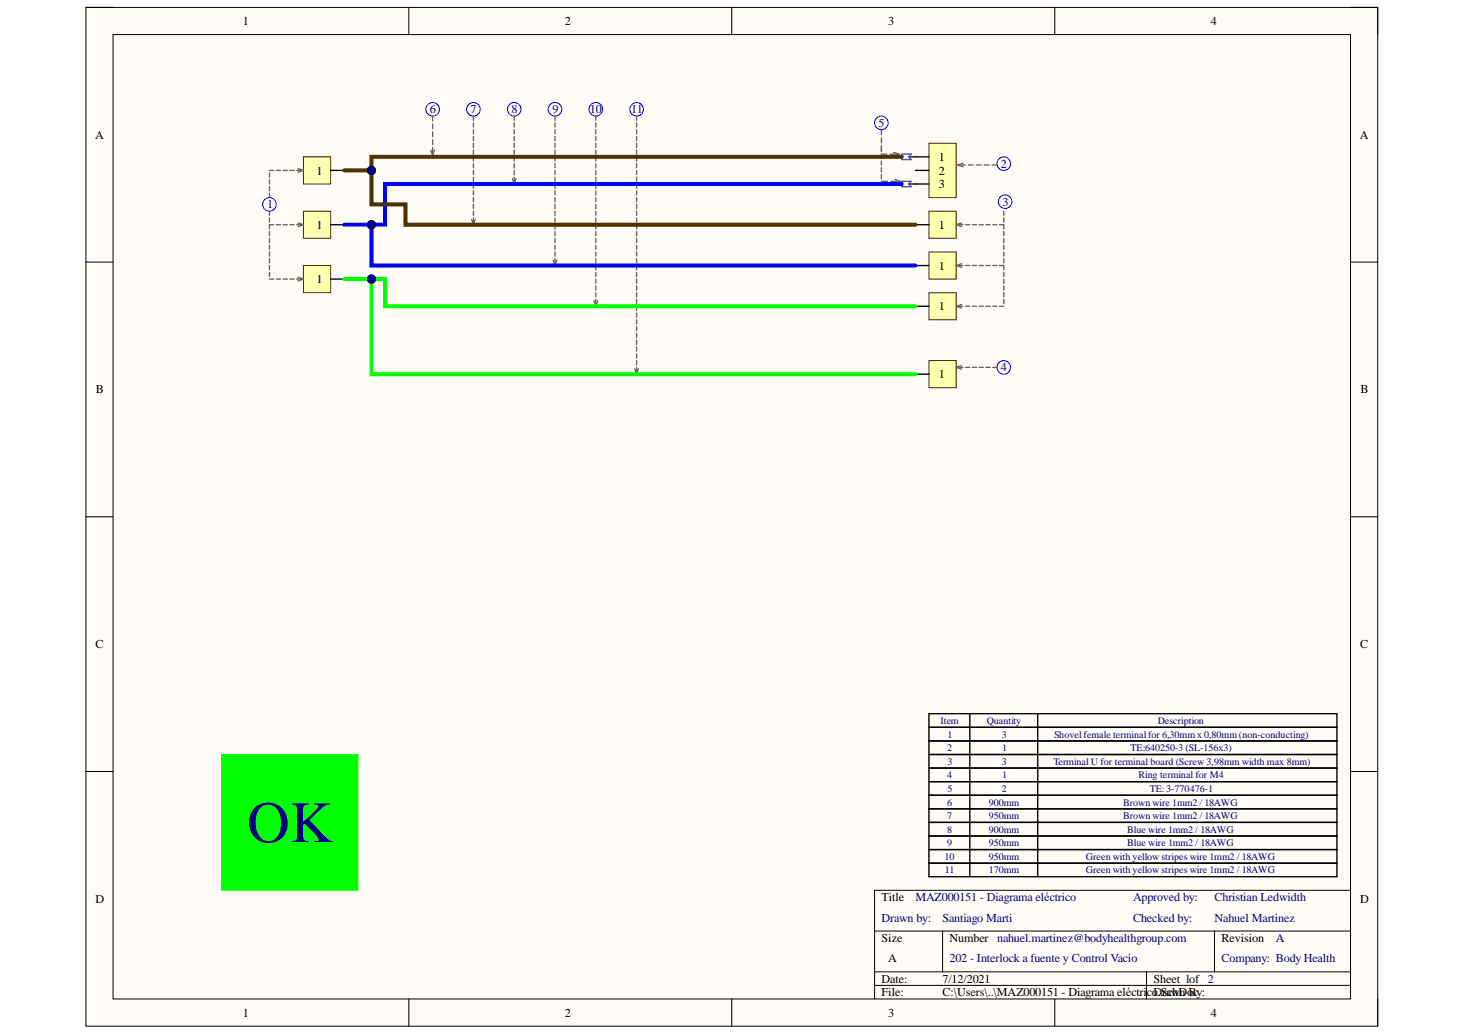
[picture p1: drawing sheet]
<svg xmlns="http://www.w3.org/2000/svg" width="297mm" height="210mm" viewBox="0 0 297 210" stroke-linecap="round" stroke-linejoin="round" font-family="sans-serif">
<path d="M17.4 1.5h261.9v206.6h-261.9z" fill-rule="evenodd" fill="#fffcf8"/>
<path d="M17.4 1.5h261.9v206.6h-261.9z" fill="none" stroke="#000" stroke-width=".2"/>
<path d="M22.9 7h250.9v195.6h-250.9z" fill-rule="evenodd" fill="#fffcf8"/>
<g fill="none" stroke="#000" stroke-width=".2">
<path d="M17.4 1.5h5.5M22.9 7h250.9v195.6h-250.9zM82.9 1.5v5.5M148.4 1.5v5.5M213.9 1.5v5.5M273.8 1.5h5.5v5.5M17.4 53.2h5.5M273.8 53.2h5.5M17.4 104.8h5.5M273.8 104.8h5.5M17.4 156.5h5.5M273.8 156.5h5.5"/>
<path d="M177.3 188.8h96.5M177.3 197.1h96.5M177.3 199.8h96.5M191.1 188.8v8.3M232.5 197.1v5.5M246.3 188.8v8.3M273.8 180.6h-96.5v22M82.9 202.6v5.5M148.4 202.6v5.5M213.9 202.6v5.5M279.3 202.6v5.5"/>
</g>
<g fill="none" stroke="#000" stroke-width=".27">
<path d="M188.4 144.7h82.7v8.3h-82.7zM188.4 147.5h82.7M188.4 155.8h82.7v5.5h-82.7zM188.4 150.3h82.7M188.4 158.5h82.7M196.6 144.7v8.3M196.6 155.8v5.5M210.4 144.7v8.3M210.4 155.8v5.5M188.4 164h82.7v2.8h-82.7zM188.4 169.5h82.7v5.6h-82.7zM188.4 172.3h82.7"/>
<path d="M196.6 164v2.8M196.6 169.5v5.6M210.4 164v2.8M210.4 169.5v5.6"/>
</g>
<path d="M61.5 31.8h5.5v5.5h-5.5z" fill-rule="evenodd" fill="#ffffb0"/>
<path d="M61.5 31.8h5.5v5.5h-5.5z" fill="none" stroke="#800000" stroke-width=".2"/>
<path d="M67 34.6h2.8" fill="none" stroke="#000" stroke-width=".27"/>
<path d="M61.5 42.8h5.5v5.5h-5.5z" fill-rule="evenodd" fill="#ffffb0"/>
<path d="M61.5 42.8h5.5v5.5h-5.5z" fill="none" stroke="#800000" stroke-width=".2"/>
<path d="M67 45.6h2.8" fill="none" stroke="#000" stroke-width=".27"/>
<path d="M61.5 53.8h5.5v5.6h-5.5z" fill-rule="evenodd" fill="#ffffb0"/>
<path d="M61.5 53.8h5.5v5.6h-5.5z" fill="none" stroke="#800000" stroke-width=".2"/>
<path d="M67 56.6h2.8" fill="none" stroke="#000" stroke-width=".27"/>
<path d="M188.4 29.1h5.5v11h-5.5z" fill-rule="evenodd" fill="#ffffb0"/>
<path d="M188.4 29.1h5.5v11h-5.5z" fill="none" stroke="#800000" stroke-width=".2"/>
<path d="M184.2 31.8h4.2M184.2 37.3h4.2M185.6 34.6h2.8" fill="none" stroke="#000" stroke-width=".27"/>
<circle cx="178.7" cy="24.9" r="1.38" fill="none" stroke="#00f" stroke-width=".2"/>
<path d="M182.8 31.3h2l-.6 .5 .6 .6h-2zM182.8 36.8h2l-.6 .5 .6 .6h-2z" fill="none" stroke="#009cca" stroke-width=".27"/>
<path d="M188.4 73.1h5.5v5.5h-5.5z" fill-rule="evenodd" fill="#ffffb0"/>
<path d="M188.4 73.1h5.5v5.5h-5.5z" fill="none" stroke="#800000" stroke-width=".2"/>
<path d="M185.6 75.9h2.8" fill="none" stroke="#000" stroke-width=".27"/>
<g fill="none" stroke="#00f" stroke-width=".2">
<circle cx="87.7" cy="22.2" r="1.38"/>
<circle cx="96" cy="22.2" r="1.38"/>
<circle cx="104.3" cy="22.2" r="1.38"/>
<circle cx="203.5" cy="33.2" r="1.38"/>
<circle cx="54.6" cy="41.4" r="1.38"/>
<circle cx="203.8" cy="40.9" r="1.38"/>
<circle cx="203.5" cy="74.5" r="1.38"/>
</g>
<g fill="none" stroke="#646464" stroke-width=".27">
<path d="M54.6 35.1v.8M54.6 36.5v.8M54.6 37.8v.9M54.6 39.2v.9M54.6 34.6h.9M56 34.6h.9M57.4 34.6h.9M58.8 34.6h.8M60.1 34.6h.9M60.4 34.2l1.1 .4-1.1 .3M178.7 26.3v1M178.7 28v1"/>
<path d="M178.7 29.6v1M178.7 31.3h1.1M180.5 31.3h1.1M181.2 30.9l1.1 .4-1.1 .3M194.8 33.5h.9M195.2 33.1l-1.1 .4 1.1 .3M196.3 33.5h1M197.9 33.5h1M199.5 33.5h1M201.1 33.5h1M54.6 45.6v.8M54.6 47v.8"/>
<path d="M54.6 48.3v.9M54.6 49.7v.9M54.6 51.1v.8M54.6 52.5v.8M54.6 53.8v.9M54.6 55.2v.9M54.6 56.6h.9M56 56.6h.9M57.4 56.6h.9M58.8 56.6h.8M60.1 45.6h.9M60.1 56.6h.9"/>
<path d="M60.4 45.2l1.1 .4-1.1 .3M60.4 56.2l1.1 .4-1.1 .4M194.4 74.5h.8M195 74.1l-1.1 .4 1.1 .4M195.8 74.5h.8M197.1 74.5h.9M198.5 74.5h.9M199.9 74.5h.9M201.3 74.5h.8"/>
</g>
<path d="M188.4 42.8h5.5v5.5h-5.5z" fill-rule="evenodd" fill="#ffffb0"/>
<path d="M188.4 42.8h5.5v5.5h-5.5z" fill="none" stroke="#800000" stroke-width=".2"/>
<path d="M185.6 45.6h2.8" fill="none" stroke="#000" stroke-width=".27"/>
<path d="M188.4 51.1h5.5v5.5h-5.5z" fill-rule="evenodd" fill="#ffffb0"/>
<path d="M188.4 51.1h5.5v5.5h-5.5z" fill="none" stroke="#800000" stroke-width=".2"/>
<path d="M185.6 53.9h2.8" fill="none" stroke="#000" stroke-width=".27"/>
<path d="M188.4 59.4h5.5v5.5h-5.5z" fill-rule="evenodd" fill="#ffffb0"/>
<path d="M188.4 59.4h5.5v5.5h-5.5z" fill="none" stroke="#800000" stroke-width=".2"/>
<g fill="none" stroke="#000" stroke-width=".27">
<path d="M185.6 62.1h2.8M188.4 153h82.7v2.8h-82.7zM196.6 153v2.8M210.4 153v2.8M188.4 161.3h82.7v2.7h-82.7zM188.4 166.8h82.7v2.7h-82.7zM188.4 175.1h82.7v2.7h-82.7zM196.6 161.3v2.7M196.6 166.8v2.7M196.6 175.1v2.7M210.4 161.3v2.7M210.4 166.8v2.7"/>
<path d="M210.4 175.1v2.7"/>
</g>
<g fill="none" stroke="#646464" stroke-width=".27">
<path d="M87.4 30.4l.3 1.1 .4-1.1M87.7 23.5v1M87.7 25.1v1M87.7 26.7v1M87.7 28.3v1M87.7 29.9v1M96 23.5v.9M96 24.9v.9M96 26.3v.9M96 27.7v.8M96 29.1v.8M96 30.4v.9"/>
<path d="M96 31.8v.9M96 33.2v.8M96 34.6v.8M96 35.9v.9M96 37.3v.9M96 38.7v.9M103.9 36.2l.4 1.1 .3-1.1M104.3 23.5v.9M104.3 24.9v.9M104.3 26.3v.9M104.3 27.7v.8M104.3 29.1v.8"/>
<path d="M104.3 30.4v.9M104.3 31.8v.9M104.3 33.2v.8M104.3 34.6v.8M104.3 35.9v.9M112.5 23.5v.9M112.5 24.9v.9M112.5 26.3v.9M112.5 27.7v.8M112.5 29.1v.8M112.5 30.4v.9M112.5 31.8v.9"/>
<path d="M112.5 33.2v.8M112.5 34.6v.8M112.5 35.9v.9M112.5 37.3v.9M112.5 38.7v.9M120.8 23.5v.9M120.8 24.9v.9M120.8 26.3v.9M120.8 27.7v.8M120.8 29.1v.8M120.8 30.4v.9M120.8 31.8v.9"/>
<path d="M120.8 33.2v.8M120.8 34.6v.8M120.8 35.9v.9M120.8 37.3v.9M120.8 38.7v.9M129.1 23.5v.9M129.1 24.9v.9M129.1 26.3v.9M129.1 27.7v.8M129.1 29.1v.8M129.1 30.4v.9M129.1 31.8v.9"/>
<path d="M129.1 33.2v.8M129.1 34.6v.8M129.1 35.9v.9M129.1 37.3v.9M129.1 38.7v.9M178.7 29.9v.8M178.7 31.3v.8M178.7 32.6v.9M178.7 34v.9M178.7 35.4v.8M178.7 36.8h1.2M180.6 36.8h1.2"/>
<path d="M181.5 36.4l1.1 .4-1.1 .3M95.6 44.5l.4 1.1 .4-1.1M96 40.1v.8M96 41.4v.9M96 42.8v.9M96 44.2v.9M112.2 52.7l.3 1.1 .4-1.1M112.5 40.1v.8M112.5 41.4v.9M112.5 42.8v.9M112.5 44.2v.9M112.5 45.6v.8"/>
<path d="M112.5 47v.8M112.5 48.3v.9M112.5 49.7v.9M112.5 51.1v.8M112.5 52.5v.8M120.8 40.1v.8M120.8 41.4v.9M120.8 42.8v.9M120.8 44.2v.9M120.8 45.6v.8M120.8 47v.8M120.8 48.3v.9"/>
<path d="M120.8 49.7v.9M120.8 51.1v.8M120.8 52.5v.8M120.8 53.8v.9M120.8 55.2v.9M120.8 56.6v.9M120.8 58v.8M120.8 59.4v.8M129.1 40.1v.8M129.1 41.4v.9M129.1 42.8v.9M129.1 44.2v.9"/>
<path d="M129.1 45.6v.8M129.1 47v.8M129.1 48.3v.9M129.1 49.7v.9M129.1 51.1v.8M129.1 52.5v.8M129.1 53.8v.9M129.1 55.2v.9M129.1 56.6v.9M129.1 58v.8M129.1 59.4v.8M194.4 45.6h.8"/>
<path d="M194.4 53.9h.8M195 45.2l-1.1 .4 1.1 .3M195 53.5l-1.1 .4 1.1 .3M195.8 45.6h.8M195.8 53.9h.8M197.1 45.6h.9M197.1 53.9h.9M198.5 45.6h.9M198.5 53.9h.9M199.9 45.6h.9M199.9 53.9h.9M201.3 45.6h.8"/>
<path d="M201.3 53.9h.8M202.7 45.6h.8v.8M202.7 53.9h.8v.8M203.5 42.8v.9M203.5 44.2v.9M203.5 47v.8M203.5 48.3v.9M203.5 49.7v.9M203.5 51.1v.8M203.5 52.5v.8M203.5 55.2v.9M203.5 56.6v.9"/>
<path d="M203.5 58v.8M203.5 59.4v.8M120.4 61l.4 1.1 .4-1.1M120.8 60.7v.9M128.7 74.8l.4 1.1 .3-1.1M129.1 60.7v.9M129.1 62.1v.9M129.1 63.5v.8M129.1 64.9v.8M129.1 66.2v.9M129.1 67.6v.9M129.1 69v.9"/>
<path d="M129.1 70.4v.8M129.1 71.8v.8M129.1 73.1v.9M129.1 74.5v.9M194.4 62.1h.8M195 61.7l-1.1 .4 1.1 .4M195.8 62.1h.8M197.1 62.1h.9M198.5 62.1h.9M199.9 62.1h.9M201.3 62.1h.8M202.7 62.1h.8"/>
<path d="M203.5 60.7v.9"/>
</g>
<g fill="none" stroke="#00f" stroke-width=".2">
<circle cx="112.5" cy="22.2" r="1.38"/>
<circle cx="120.8" cy="22.2" r="1.38"/>
<circle cx="129.1" cy="22.2" r="1.38"/>
</g>
<path d="M45 153h27.6v27.6h-27.6z" fill-rule="evenodd" fill="#0f0"/>
<path d="M45 153h27.6v27.6h-27.6z" fill="none" stroke="#0f0" stroke-width=".2"/>
<path d="M75.3 45.6v8.3h110.3" fill="none" stroke="#00f" stroke-width=".82"/>
<circle cx="75.3" cy="45.6" r=".83" fill="#000080"/>
<circle cx="75.3" cy="45.6" r=".83" fill="none" stroke="#000080" stroke-width=".2"/>
<path d="M69.8 56.6h8.3v5.5h107.5" fill="none" stroke="#0f0" stroke-width=".82"/>
<circle cx="75.3" cy="56.6" r=".83" fill="#000080"/>
<circle cx="75.3" cy="56.6" r=".83" fill="none" stroke="#000080" stroke-width=".2"/>
<path d="M182.8 37.3h-104.7v8.3h-8.3" fill="none" stroke="#00f" stroke-width=".82"/>
<circle cx="75.3" cy="45.6" r=".83" fill="#000080"/>
<circle cx="75.3" cy="45.6" r=".83" fill="none" stroke="#000080" stroke-width=".2"/>
<path d="M182.8 31.8h-107.5v2.8h-5.5" fill="none" stroke="#503200" stroke-width=".82"/>
<circle cx="75.3" cy="34.6" r=".83" fill="#000080"/>
<circle cx="75.3" cy="34.6" r=".83" fill="none" stroke="#000080" stroke-width=".2"/>
<path d="M75.3 56.6v19.3h110.3" fill="none" stroke="#0f0" stroke-width=".82"/>
<circle cx="75.3" cy="56.6" r=".83" fill="#000080"/>
<circle cx="75.3" cy="56.6" r=".83" fill="none" stroke="#000080" stroke-width=".2"/>
<path d="M75.3 34.6v6.8h6.9v4.2h103.4" fill="none" stroke="#503200" stroke-width=".82"/>
<circle cx="75.3" cy="34.6" r=".83" fill="#000080"/>
<circle cx="75.3" cy="34.6" r=".83" fill="none" stroke="#000080" stroke-width=".2"/>
<text font-size="11.9" fill="#000080" x="50.1" y="170.8">OK</text>
<text font-size="2.8" fill="#646464" x="52.9" y="44.6">COSoc6A</text>
<g font-size="2.5">
<text x="49.2" y="5.1">1</text>
<text x="114.5" y="5.1">2</text>
<text x="180.1" y="5.1">3</text>
<text x="245.5" y="5.1">4</text>
<text x="19.3" y="28.1">A</text>
<text x="275.7" y="28.1">A</text>
<text x="64.2" y="35.4">1</text>
<text x="190.3" y="32.6">1</text>
<text x="190.3" y="35.4">2</text>
<text x="190.3" y="38.1">3</text>
<text x="64.2" y="46.4">1</text>
<text x="190.3" y="46.4">1</text>
<text x="64.2" y="57.5">1</text>
<text x="190.3" y="54.7">1</text>
<text x="190.3" y="63">1</text>
<text x="190.3" y="76.7">1</text>
<text x="19.5" y="79.8">B</text>
<text x="275.9" y="79.8">B</text>
<text x="19.4" y="131.5">C</text>
<text x="275.8" y="131.5">C</text>
<text x="19.4" y="183.1">D</text>
<text x="178.7" y="182.8">Title</text>
<text x="275.8" y="183.1">D</text>
<text x="178.7" y="191">Size</text>
<text x="192.5" y="191">Number nahuel.martinez@bodyhealthgroup.com</text>
<text x="247.7" y="191">Revision</text>
<text x="180.1" y="195.2">A</text>
<text x="178.7" y="199.3">Date:</text>
<text x="178.7" y="202.1">File:</text>
<text x="191.1" y="199.3">7/12/2021</text>
<text x="191.1" y="202.1">C:\Users\..\MAZ000151 - Diagrama eléctricoDrawn By:</text>
<text x="233.9" y="199.3">Sheet 1of 2</text>
<text x="234.8" y="202.1">.SchDoc</text>
<text x="49.2" y="206.2">1</text>
<text x="114.5" y="206.2">2</text>
<text x="180.1" y="206.2">3</text>
<text x="245.5" y="206.2">4</text>
</g>
<g font-size="2.5" fill="#000080">
<text x="87.1" y="23">6</text>
<text x="95.4" y="23">7</text>
<text x="103.7" y="23">8</text>
<text x="112" y="23">9</text>
<text x="119.6" y="23">10</text>
<text x="128" y="23">11</text>
<text x="178.1" y="25.8">5</text>
<text x="202.9" y="34.1">2</text>
<text x="203.3" y="41.8">3</text>
<text x="54.1" y="42.3">1</text>
<text x="202.9" y="75.3">4</text>
<text x="185.6" y="182.8">MAZ000151 - Diagrama eléctrico</text>
<text x="229.8" y="182.8">Approved by:</text>
<text x="246.2" y="182.8">Christian Ledwidth</text>
<text x="178.7" y="187">Drawn by:</text>
<text x="191.1" y="187">Santiago Marti</text>
<text x="229.8" y="187">Checked by:</text>
<text x="246.2" y="187">Nahuel Martinez</text>
<text x="258.7" y="191">A</text>
<text x="192.5" y="195.2">202 - Interlock a fuente y Control Vacío</text>
<text x="247.7" y="195.2">Company: Body Health</text>
</g>
<g font-size="2" fill="#000080">
<text x="190.7" y="146.8">Item</text>
<text x="192.1" y="149.6">1</text>
<text x="200.1" y="146.8">Quantity</text>
<text x="203.1" y="149.6">3</text>
<text x="213.8" y="149.6">Shovel female terminal for 6,30mm x 0,80mm (non-conducting)</text>
<text x="234.7" y="146.8">Description</text>
<text x="192" y="152.3">2</text>
<text x="192.1" y="155.1">3</text>
<text x="203.1" y="155.1">3</text>
<text x="203.2" y="152.3">1</text>
<text x="213.6" y="155.1">Terminal U for terminal board (Screw 3,98mm width max 8mm)</text>
<text x="229.2" y="152.3">TE:640250-3 (SL-156x3)</text>
<text x="192" y="157.8">4</text>
<text x="192.1" y="160.6">5</text>
<text x="203.1" y="160.6">2</text>
<text x="203.2" y="157.8">1</text>
<text x="230.8" y="157.8">Ring terminal for M4</text>
<text x="233.1" y="160.6">TE:3-770476-1</text>
<text x="192" y="166.1">7</text>
<text x="192" y="163.4">6</text>
<text x="200.5" y="166.1">950mm</text>
<text x="200.5" y="163.4">900mm</text>
<text x="227.7" y="166.1">Brown wire 1mm2 / 18AWG</text>
<text x="227.7" y="163.4">Brown wire 1mm2 / 18AWG</text>
<text x="192" y="171.6">9</text>
<text x="192" y="168.9">8</text>
<text x="200.5" y="171.6">950mm</text>
<text x="200.5" y="168.9">900mm</text>
<text x="228.6" y="171.6">Blue wire 1mm2 / 18AWG</text>
<text x="228.6" y="168.9">Blue wire 1mm2 / 18AWG</text>
<text x="191.5" y="174.4">10</text>
<text x="191.6" y="177.1">11</text>
<text x="200.5" y="174.4">950mm</text>
<text x="200.5" y="177.1">170mm</text>
<text x="220.2" y="174.4">Green with yellow stripes wire 1mm2 / 18AWG</text>
<text x="220.2" y="177.1">Green with yellow stripes wire 1mm2 / 18AWG</text>
</g>
</svg>
